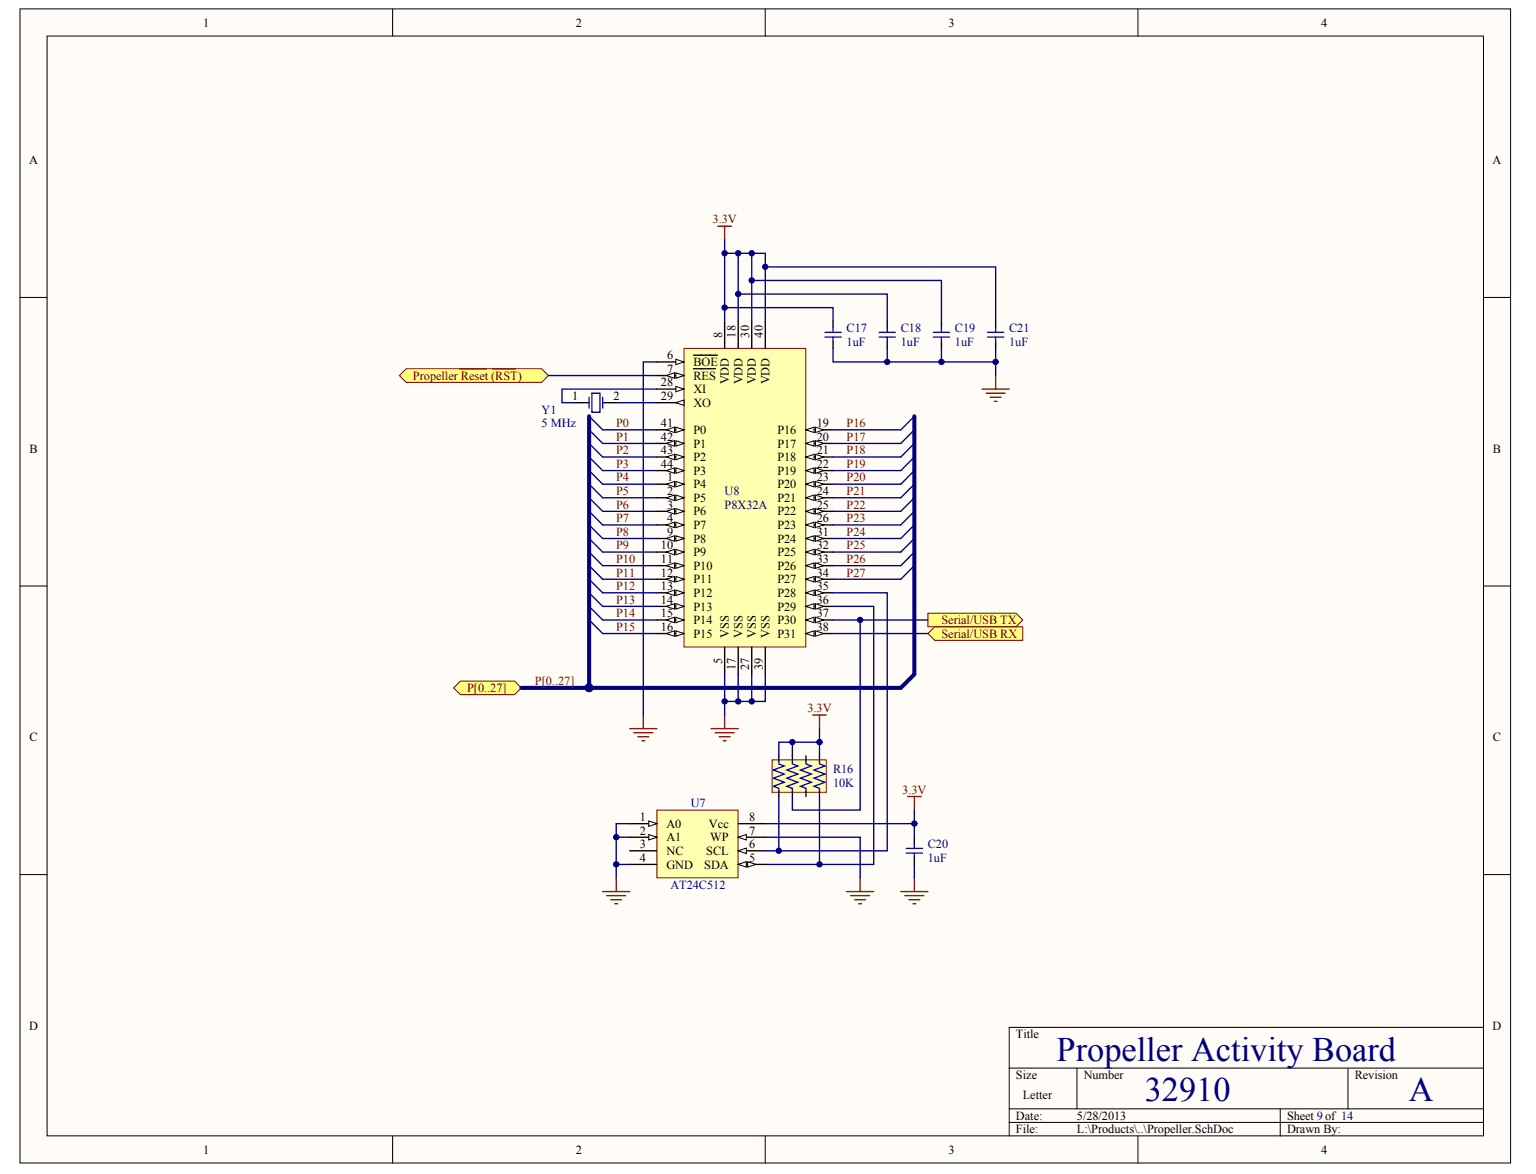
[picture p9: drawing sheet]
<svg xmlns="http://www.w3.org/2000/svg" width="271mm" height="207mm" viewBox="0 0 271 207" stroke-linecap="round" stroke-linejoin="round" font-family="sans-serif">
<g fill="#fffcf8" stroke="#000" stroke-width=".18">
<path d="M3.5 1.6h263v203.5h-263z"/>
<path d="M8.3 6.4h253.4v194h-253.4z"/>
</g>
<g fill="none" stroke="#000" stroke-width=".18">
<path d="M69.3 1.6v4.8M135 1.6v4.8M200.7 1.6v4.8M3.5 52.5h4.8M261.7 52.5h4.8M3.5 103.4h4.8M261.7 103.4h4.8M3.5 154.3h4.8M261.7 154.3h4.8M178 188.4h83.7M178 195.6h83.7M178 198h83.7"/>
<path d="M190 188.4v7.2M225.8 195.6v4.8M237.8 188.4v7.2M261.7 181.2h-83.7v19.2M69.3 200.4v4.8M135 200.4v4.8M200.7 200.4v4.8"/>
</g>
<g fill="#ffff80" stroke="#800000" stroke-width=".18">
<path d="M164.9 110.6h15.5v2.3h-15.5l-1.2-1.1z" fill-rule="evenodd"/>
<path d="M163.7 108.2h15.5l1.2 1.2-1.2 1.2h-15.5z" fill-rule="evenodd"/>
<path d="M81.2 120.1h9.6l1.2 1.2-1.2 1.2h-9.6l-1.2-1.2z" fill-rule="evenodd"/>
</g>
<path d="M120.6 61.4h21.5v52.7h-21.5z" fill="#ffffb0" stroke="#800000" stroke-width=".18"/>
<path d="M115.9 75.8h4.7" fill="none" stroke="#000" stroke-width=".24"/>
<g fill="#fffcf8" stroke="#000" stroke-width=".18">
<path d="M119.2 75.3l1.4 .5-1.4 .5z"/>
<path d="M117.5 75.8l1.5-.5v1z"/>
</g>
<path d="M115.9 78.2h4.7" fill="none" stroke="#000" stroke-width=".24"/>
<g fill="#fffcf8" stroke="#000" stroke-width=".18">
<path d="M119.2 77.7l1.4 .5-1.4 .5z"/>
<path d="M117.5 78.2l1.5-.5v1z"/>
</g>
<path d="M115.9 80.6h4.7" fill="none" stroke="#000" stroke-width=".24"/>
<g fill="#fffcf8" stroke="#000" stroke-width=".18">
<path d="M119.2 80.1l1.4 .5-1.4 .5z"/>
<path d="M117.5 80.6l1.5-.5v1z"/>
</g>
<path d="M115.9 83h4.7" fill="none" stroke="#000" stroke-width=".24"/>
<g fill="#fffcf8" stroke="#000" stroke-width=".18">
<path d="M119.2 82.5l1.4 .5-1.4 .5z"/>
<path d="M117.5 83l1.5-.5v1z"/>
</g>
<path d="M115.9 85.4h4.7" fill="none" stroke="#000" stroke-width=".24"/>
<g fill="#fffcf8" stroke="#000" stroke-width=".18">
<path d="M119.2 84.9l1.4 .5-1.4 .5z"/>
<path d="M117.5 85.4l1.5-.5v1z"/>
</g>
<path d="M115.9 87.8h4.7" fill="none" stroke="#000" stroke-width=".24"/>
<g fill="#fffcf8" stroke="#000" stroke-width=".18">
<path d="M119.2 87.3l1.4 .5-1.4 .5z"/>
<path d="M117.5 87.8l1.5-.5v1z"/>
</g>
<path d="M115.9 90.2h4.7" fill="none" stroke="#000" stroke-width=".24"/>
<g fill="#fffcf8" stroke="#000" stroke-width=".18">
<path d="M119.2 89.7l1.4 .5-1.4 .5z"/>
<path d="M117.5 90.2l1.5-.5v1z"/>
</g>
<path d="M115.9 92.6h4.7" fill="none" stroke="#000" stroke-width=".24"/>
<g fill="#fffcf8" stroke="#000" stroke-width=".18">
<path d="M119.2 92.1l1.4 .5-1.4 .5z"/>
<path d="M117.5 92.6l1.5-.5v1z"/>
</g>
<path d="M115.9 95h4.7" fill="none" stroke="#000" stroke-width=".24"/>
<g fill="#fffcf8" stroke="#000" stroke-width=".18">
<path d="M119.2 94.5l1.4 .5-1.4 .5z"/>
<path d="M117.5 95l1.5-.5v1z"/>
</g>
<path d="M115.9 97.4h4.7" fill="none" stroke="#000" stroke-width=".24"/>
<g fill="#fffcf8" stroke="#000" stroke-width=".18">
<path d="M119.2 96.9l1.4 .5-1.4 .5z"/>
<path d="M117.5 97.4l1.5-.5v1z"/>
</g>
<path d="M115.9 99.8h4.7" fill="none" stroke="#000" stroke-width=".24"/>
<g fill="#fffcf8" stroke="#000" stroke-width=".18">
<path d="M119.2 99.3l1.4 .5-1.4 .5z"/>
<path d="M117.5 99.8l1.5-.5v1z"/>
</g>
<path d="M115.9 102.2h4.7" fill="none" stroke="#000" stroke-width=".24"/>
<g fill="#fffcf8" stroke="#000" stroke-width=".18">
<path d="M119.2 101.7l1.4 .5-1.4 .4z"/>
<path d="M117.5 102.2l1.5-.5v.9z"/>
</g>
<path d="M115.9 104.6h4.7" fill="none" stroke="#000" stroke-width=".24"/>
<g fill="#fffcf8" stroke="#000" stroke-width=".18">
<path d="M119.2 104.1l1.4 .5-1.4 .4z"/>
<path d="M117.5 104.6l1.5-.5v.9z"/>
</g>
<path d="M115.9 107h4.7" fill="none" stroke="#000" stroke-width=".24"/>
<g fill="#fffcf8" stroke="#000" stroke-width=".18">
<path d="M119.2 106.5l1.4 .5-1.4 .4z"/>
<path d="M117.5 107l1.5-.5v.9z"/>
</g>
<path d="M115.9 109.4h4.7" fill="none" stroke="#000" stroke-width=".24"/>
<g fill="#fffcf8" stroke="#000" stroke-width=".18">
<path d="M119.2 108.9l1.4 .5-1.4 .4z"/>
<path d="M117.5 109.4l1.5-.5v.9z"/>
</g>
<path d="M115.9 111.8h4.7" fill="none" stroke="#000" stroke-width=".24"/>
<g fill="#fffcf8" stroke="#000" stroke-width=".18">
<path d="M119.2 111.3l1.4 .5-1.4 .4z"/>
<path d="M117.5 111.8l1.5-.5v.9z"/>
</g>
<path d="M142.2 75.8h4.7" fill="none" stroke="#000" stroke-width=".24"/>
<g fill="#fffcf8" stroke="#000" stroke-width=".18">
<path d="M142.2 75.8l1.4-.5v1z"/>
<path d="M143.8 75.3l1.5 .5-1.5 .5z"/>
</g>
<path d="M142.2 78.2h4.7" fill="none" stroke="#000" stroke-width=".24"/>
<g fill="#fffcf8" stroke="#000" stroke-width=".18">
<path d="M142.2 78.2l1.4-.5v1z"/>
<path d="M143.8 77.7l1.5 .5-1.5 .5z"/>
</g>
<path d="M142.2 80.6h4.7" fill="none" stroke="#000" stroke-width=".24"/>
<g fill="#fffcf8" stroke="#000" stroke-width=".18">
<path d="M142.2 80.6l1.4-.5v1z"/>
<path d="M143.8 80.1l1.5 .5-1.5 .5z"/>
</g>
<path d="M142.2 83h4.7" fill="none" stroke="#000" stroke-width=".24"/>
<g fill="#fffcf8" stroke="#000" stroke-width=".18">
<path d="M142.2 83l1.4-.5v1z"/>
<path d="M143.8 82.5l1.5 .5-1.5 .5z"/>
</g>
<path d="M142.2 85.4h4.7" fill="none" stroke="#000" stroke-width=".24"/>
<g fill="#fffcf8" stroke="#000" stroke-width=".18">
<path d="M142.2 85.4l1.4-.5v1z"/>
<path d="M143.8 84.9l1.5 .5-1.5 .5z"/>
</g>
<path d="M142.2 87.8h4.7" fill="none" stroke="#000" stroke-width=".24"/>
<g fill="#fffcf8" stroke="#000" stroke-width=".18">
<path d="M142.2 87.8l1.4-.5v1z"/>
<path d="M143.8 87.3l1.5 .5-1.5 .5z"/>
</g>
<path d="M142.2 90.2h4.7" fill="none" stroke="#000" stroke-width=".24"/>
<g fill="#fffcf8" stroke="#000" stroke-width=".18">
<path d="M142.2 90.2l1.4-.5v1z"/>
<path d="M143.8 89.7l1.5 .5-1.5 .5z"/>
</g>
<path d="M142.2 92.6h4.7" fill="none" stroke="#000" stroke-width=".24"/>
<g fill="#fffcf8" stroke="#000" stroke-width=".18">
<path d="M142.2 92.6l1.4-.5v1z"/>
<path d="M143.8 92.1l1.5 .5-1.5 .5z"/>
</g>
<path d="M142.2 95h4.7" fill="none" stroke="#000" stroke-width=".24"/>
<g fill="#fffcf8" stroke="#000" stroke-width=".18">
<path d="M142.2 95l1.4-.5v1z"/>
<path d="M143.8 94.5l1.5 .5-1.5 .5z"/>
</g>
<path d="M142.2 97.4h4.7" fill="none" stroke="#000" stroke-width=".24"/>
<g fill="#fffcf8" stroke="#000" stroke-width=".18">
<path d="M142.2 97.4l1.4-.5v1z"/>
<path d="M143.8 96.9l1.5 .5-1.5 .5z"/>
</g>
<path d="M142.2 99.8h4.7" fill="none" stroke="#000" stroke-width=".24"/>
<g fill="#fffcf8" stroke="#000" stroke-width=".18">
<path d="M142.2 99.8l1.4-.5v1z"/>
<path d="M143.8 99.3l1.5 .5-1.5 .5z"/>
</g>
<path d="M142.2 102.2h4.7" fill="none" stroke="#000" stroke-width=".24"/>
<g fill="#fffcf8" stroke="#000" stroke-width=".18">
<path d="M142.2 102.2l1.4-.5v.9z"/>
<path d="M143.8 101.7l1.5 .5-1.5 .4z"/>
</g>
<path d="M142.2 104.6h4.7" fill="none" stroke="#000" stroke-width=".24"/>
<g fill="#fffcf8" stroke="#000" stroke-width=".18">
<path d="M142.2 104.6l1.4-.5v.9z"/>
<path d="M143.8 104.1l1.5 .5-1.5 .4z"/>
</g>
<path d="M142.2 107h4.7" fill="none" stroke="#000" stroke-width=".24"/>
<g fill="#fffcf8" stroke="#000" stroke-width=".18">
<path d="M142.2 107l1.4-.5v.9z"/>
<path d="M143.8 106.5l1.5 .5-1.5 .4z"/>
</g>
<path d="M142.2 109.4h4.7" fill="none" stroke="#000" stroke-width=".24"/>
<g fill="#fffcf8" stroke="#000" stroke-width=".18">
<path d="M142.2 109.4l1.4-.5v.9z"/>
<path d="M143.8 108.9l1.5 .5-1.5 .4z"/>
</g>
<path d="M142.2 111.8h4.7" fill="none" stroke="#000" stroke-width=".24"/>
<g fill="#fffcf8" stroke="#000" stroke-width=".18">
<path d="M142.2 111.8l1.4-.5v.9z"/>
<path d="M143.8 111.3l1.5 .5-1.5 .4z"/>
</g>
<path d="M127.8 56.7v4.7M130.2 56.7v4.7M132.6 56.7v4.7M135 56.7v4.7M115.9 63.8h4.7M127.8 114.1v4.8M130.2 114.1v4.8M132.6 114.1v4.8M135 114.1v4.8" fill="none" stroke="#000" stroke-width=".24"/>
<path d="M119.2 63.4l1.4 .4-1.4 .5z" fill="#fffcf8" stroke="#000" stroke-width=".18"/>
<path d="M115.9 66.2h4.7M122.3 62.6h4.2" fill="none" stroke="#000" stroke-width=".24"/>
<g fill="#fffcf8" stroke="#000" stroke-width=".18">
<path d="M119.2 65.8l1.4 .4-1.4 .5z"/>
<path d="M117.5 66.2l1.5-.4v.9z"/>
</g>
<path d="M115.9 68.6h4.7M122.3 65h3.9" fill="none" stroke="#000" stroke-width=".24"/>
<path d="M119.2 68.2l1.4 .4-1.4 .5z" fill="#fffcf8" stroke="#000" stroke-width=".18"/>
<path d="M115.9 71h4.7" fill="none" stroke="#000" stroke-width=".24"/>
<path d="M119.2 71l1.4-.4v.9z" fill="#fffcf8" stroke="#000" stroke-width=".18"/>
<g fill="none" stroke="#800000" stroke-width=".24">
<path d="M126.6 39.9h2.4M127.8 39.9v2.4M173.2 68.6h4.8M173.9 69.4h3.4M174.7 70.1h1.9M175.4 70.8h.5M175.6 66.2v2.4M111.1 128.5h4.8M111.8 129.2h3.3M112.5 130h1.9M113.2 130.7h.5M113.5 126.1v2.4"/>
<path d="M125.4 128.5h4.8M126.1 129.2h3.4M126.9 130h1.9M127.6 130.7h.5M127.8 126.1v2.4"/>
</g>
<g fill="none" stroke="#000080" stroke-width=".24">
<path d="M127.8 54.3h19.1v2.4M127.8 44.7h7.2v12M127.8 42.3v14.4M130.2 51.9h26.3v4.8M130.2 44.7v12M132.6 49.5h33.5v7.2M132.6 44.7v12M135 47.1h40.6v9.6M103.9 78.2l2.4 2.4h9.6M103.9 75.8l2.4 2.4h9.6M103.9 73.4l2.4 2.4h9.6M115.9 63.8h-2.4v62.3"/>
<path d="M156.5 61.4v2.4M161.3 78.2l-2.4 2.4h-12M161.3 75.8l-2.4 2.4h-12M161.3 73.4l-2.4 2.4h-12M175.6 61.4v4.8M103.9 99.8l2.4 2.4h9.6M103.9 97.4l2.4 2.4h9.6M103.9 95l2.4 2.4h9.6M103.9 92.6l2.4 2.4h9.6M103.9 90.2l2.4 2.4h9.6M103.9 87.8l2.4 2.4h9.6M103.9 85.4l2.4 2.4h9.6"/>
<path d="M103.9 83l2.4 2.4h9.6M103.9 80.6l2.4 2.4h9.6M161.3 97.4l-2.4 2.4h-12M161.3 99.8l-2.4 2.4h-12M161.3 95l-2.4 2.4h-12M161.3 92.6l-2.4 2.4h-12M161.3 90.2l-2.4 2.4h-12M161.3 87.8l-2.4 2.4h-12M161.3 85.4l-2.4 2.4h-12M161.3 83l-2.4 2.4h-12M161.3 80.6l-2.4 2.4h-12M103.9 109.4l2.4 2.4h9.6"/>
<path d="M103.9 107l2.4 2.4h9.6M103.9 104.6l2.4 2.4h9.6M103.9 102.2l2.4 2.4h9.6M146.9 111.8h16.8"/>
</g>
<path d="M175.6 56.7v1.2M175.6 60.3v1.1" fill="none" stroke="#000" stroke-width=".24"/>
<path d="M174.2 59.5h2.9M174.2 58.6h2.9M175.6 57.9v.7M175.6 59.5v.8" fill="none" stroke="#00f" stroke-width=".24"/>
<path d="M115.9 142.9h14.3v11.9h-14.3z" fill="#ffffb0" stroke="#800000" stroke-width=".18"/>
<path d="M111.1 145.3h4.8" fill="none" stroke="#000" stroke-width=".24"/>
<path d="M114.4 144.8l1.5 .5-1.5 .5z" fill="#fffcf8" stroke="#000" stroke-width=".18"/>
<path d="M111.1 147.7h4.8" fill="none" stroke="#000" stroke-width=".24"/>
<path d="M114.4 147.2l1.5 .5-1.5 .5z" fill="#fffcf8" stroke="#000" stroke-width=".18"/>
<path d="M111.1 150.1h4.8M111.1 152.5h4.8M130.2 152.5h4.8" fill="none" stroke="#000" stroke-width=".24"/>
<g fill="#fffcf8" stroke="#000" stroke-width=".18">
<path d="M130.2 152.5l1.4-.5v1z"/>
<path d="M131.9 152l1.4 .5-1.4 .5z"/>
</g>
<path d="M130.2 150.1h4.8" fill="none" stroke="#000" stroke-width=".24"/>
<path d="M130.2 150.1l1.4-.5v1z" fill="#fffcf8" stroke="#000" stroke-width=".18"/>
<path d="M130.2 147.7h4.8" fill="none" stroke="#000" stroke-width=".24"/>
<path d="M130.2 147.7l1.4-.5v1z" fill="#fffcf8" stroke="#000" stroke-width=".18"/>
<path d="M146.9 56.7v1.2M156.5 56.7v1.2M166.1 56.7v1.2M101.5 71h2.4M106.3 71h2.4M146.9 60.3v1.1M156.5 60.3v1.1M166.1 60.3v1.1M130.2 145.3h4.8M161.3 147.7v1.2M161.3 151.3v1.2" fill="none" stroke="#000" stroke-width=".24"/>
<g fill="none" stroke="#800000" stroke-width=".24">
<path d="M143.4 126.1h2.3M144.5 126.1v2.4M106.3 157.3h4.8M107 158h3.4M107.7 158.7h2M108.5 159.4h.4M108.7 154.9v2.4M149.3 157.3h4.8M150 158h3.4M150.8 158.7h1.9M151.5 159.4h.5M151.7 154.9v2.4"/>
<path d="M158.9 157.3h4.8M159.6 158h3.4M160.1 140.5h2.4M160.3 158.7h1.9M161 159.4h.5M161.3 140.5v2.4M161.3 154.9v2.4"/>
</g>
<path d="M108.7 71h7.2M130.2 118.9v4.8M132.6 118.9v4.8M135 147.7h16.7v7.2M135 145.3h26.3M137.4 140.5v9.6M144.5 140.5v12M161.3 152.5v2.4" fill="none" stroke="#000080" stroke-width=".24"/>
<path d="M103.9 73.4v47.9M161.3 73.4v45.5l-2.4 2.4h-66.9" fill="none" stroke="#000080" stroke-width=".72"/>
<g fill="none" stroke="#00f" stroke-width=".24">
<path d="M145.5 59.5h2.9M145.5 58.6h2.9M146.9 57.9v.7M146.9 59.5v.8M155.1 59.5h2.8M155.1 58.6h2.8M156.5 57.9v.7M156.5 59.5v.8M164.6 59.5h2.9M164.6 58.6h2.9M166.1 57.9v.7M166.1 59.5v.8"/>
<path d="M103.9 70.1v1.9M104.4 69.4h1.4v3.3h-1.4zM106.3 70.1v1.9M159.8 150.5h2.9M159.8 149.6h2.9M161.3 148.9v.7M161.3 150.5v.8"/>
</g>
<path d="M136.2 134h9.5v5.8h-9.5z" fill="#ffffb0" stroke="#800000" stroke-width=".18"/>
<path d="M137.4 133.3v1M137.4 139.5v1M139.8 133.3v1M139.8 139.5v1M142.2 133.3v1M142.2 139.5v1M144.5 133.3v1M144.5 139.5v1" fill="none" stroke="#000" stroke-width=".24"/>
<path d="M137.4 134.3v.4l.9 .4-1.9 .7 1.9 .7-1.9 .8 1.9 .7-1.9 .7 1 .4v.4M139.8 134.3v.4l.9 .4-1.9 .7 1.9 .7-1.9 .8 1.9 .7-1.9 .7 1 .4v.4M142.2 134.3v.4l.9 .4-1.9 .7 1.9 .7-1.9 .8 1.9 .7-1.9 .7 1 .4v.4M144.5 134.3v.4l1 .4-1.9 .7 1.9 .7-1.9 .8 1.9 .7-1.9 .7 .9 .4v.4" fill="none" stroke="#00f" stroke-width=".24"/>
<path d="M115.9 68.6h-16.8v2.4h2.4M127.8 118.9v7.2M135 118.9v4.8h-7.2M146.9 104.6h9.6v45.5h-21.5M146.9 107h7.2v45.5h-19.1M139.8 130.9v2.4M144.5 130.9h-7.1v2.4M144.5 128.5v4.8M108.7 147.7h2.4M108.7 152.5h2.4M111.1 145.3h-2.4v9.6M161.3 142.9v4.8" fill="none" stroke="#000080" stroke-width=".24"/>
<path d="M71.6 65h23.9l1.2 1.2-1.2 1.2h-23.9l-1.1-1.2z" fill-rule="evenodd" fill="#ffff80" stroke="#800000" stroke-width=".18"/>
<path d="M81.1 65h4.7M87 65h3.9" fill="none" stroke="#800000" stroke-width=".24"/>
<path d="M96.7 66.2h19.2M146.9 61.4v2.4h19.2M166.1 63.8h9.5M166.1 61.4v2.4M146.9 109.4h16.8M151.7 109.4v33.5h-11.9v-2.4" fill="none" stroke="#000080" stroke-width=".24"/>
<g fill="#000080" stroke="#000080" stroke-width=".18">
<circle cx="108.7" cy="152.5" r=".47"/>
<circle cx="108.7" cy="147.7" r=".47"/>
<circle cx="127.8" cy="123.7" r=".47"/>
<circle cx="127.8" cy="54.3" r=".47"/>
<circle cx="127.8" cy="44.7" r=".47"/>
<circle cx="130.2" cy="123.7" r=".47"/>
<circle cx="130.2" cy="51.9" r=".47"/>
<circle cx="130.2" cy="44.7" r=".47"/>
<circle cx="132.6" cy="123.7" r=".47"/>
<circle cx="132.6" cy="49.5" r=".47"/>
<circle cx="132.6" cy="44.7" r=".47"/>
<circle cx="135" cy="47.1" r=".47"/>
<circle cx="137.4" cy="150.1" r=".47"/>
<circle cx="139.8" cy="130.9" r=".47"/>
<circle cx="144.6" cy="152.5" r=".47"/>
<circle cx="144.6" cy="130.9" r=".47"/>
<circle cx="151.7" cy="109.3" r=".47"/>
<circle cx="156.5" cy="63.8" r=".47"/>
<circle cx="161.3" cy="145.3" r=".47"/>
<circle cx="166.1" cy="63.8" r=".47"/>
<circle cx="175.6" cy="63.8" r=".47"/>
<circle cx="103.9" cy="121.3" r=".71"/>
</g>
<g font-size="6.1" fill="#000080">
<text x="186.4" y="187.1">Propeller Activity Board</text>
<text x="201.9" y="194.3">32910</text>
<text x="248.5" y="194.3">A</text>
</g>
<g font-size="2.2">
<text x="35.8" y="4.7">1</text>
<text x="101.6" y="4.7">2</text>
<text x="167.3" y="4.7">3</text>
<text x="233" y="4.7">4</text>
<text x="5.1" y="29">A</text>
<text x="263.3" y="29">A</text>
<text x="127.4" y="59.5" transform="rotate(-90 127.4 59.5)">8</text>
<text x="129.7" y="59.5" transform="rotate(-90 129.7 59.5)">18</text>
<text x="132.1" y="59.5" transform="rotate(-90 132.1 59.5)">30</text>
<text x="134.5" y="59.5" transform="rotate(-90 134.5 59.5)">40</text>
<text x="117.7" y="63.4">6</text>
<text x="117.7" y="65.8">7</text>
<text x="122.3" y="64.6">BOE</text>
<text x="100.9" y="70.6">1</text>
<text x="108.2" y="70.6">2</text>
<text x="116.6" y="68.2">28</text>
<text x="116.6" y="70.6">29</text>
<text x="122.3" y="67">RES</text>
<text x="122.3" y="69.4">XI</text>
<text x="122.3" y="71.8">XO</text>
<text x="128.5" y="67.8" transform="rotate(-90 128.5 67.8)">VDD</text>
<text x="130.9" y="67.8" transform="rotate(-90 130.9 67.8)">VDD</text>
<text x="133.3" y="67.8" transform="rotate(-90 133.3 67.8)">VDD</text>
<text x="135.7" y="67.8" transform="rotate(-90 135.7 67.8)">VDD</text>
<text x="116.6" y="75.4">41</text>
<text x="116.6" y="77.8">42</text>
<text x="122.3" y="76.6">P0</text>
<text x="137.1" y="76.6">P16</text>
<text x="144.1" y="75.4">19</text>
<text x="144.1" y="77.8">20</text>
<text x="5.2" y="79.8">B</text>
<text x="116.6" y="80.1">43</text>
<text x="116.6" y="82.5">44</text>
<text x="122.3" y="78.9">P1</text>
<text x="122.3" y="81.3">P2</text>
<text x="122.3" y="83.7">P3</text>
<text x="137.1" y="78.9">P17</text>
<text x="137.1" y="81.3">P18</text>
<text x="137.1" y="83.7">P19</text>
<text x="144.1" y="80.1">21</text>
<text x="144.1" y="82.5">22</text>
<text x="263.3" y="79.8">B</text>
<text x="117.7" y="84.9">1</text>
<text x="117.7" y="87.3">2</text>
<text x="117.7" y="89.7">3</text>
<text x="122.3" y="86.1">P4</text>
<text x="122.3" y="88.5">P5</text>
<text x="137.1" y="86.1">P20</text>
<text x="137.1" y="88.5">P21</text>
<text x="144.1" y="84.9">23</text>
<text x="144.1" y="87.3">24</text>
<text x="144.1" y="89.7">25</text>
<text x="117.7" y="92.1">4</text>
<text x="117.7" y="94.5">9</text>
<text x="122.3" y="90.9">P6</text>
<text x="122.3" y="93.3">P7</text>
<text x="122.3" y="95.7">P8</text>
<text x="137.1" y="90.9">P22</text>
<text x="137.1" y="93.3">P23</text>
<text x="137.1" y="95.7">P24</text>
<text x="144.1" y="92.1">26</text>
<text x="144.1" y="94.5">31</text>
<text x="116.6" y="96.9">10</text>
<text x="116.6" y="99.3">11</text>
<text x="116.6" y="101.7">12</text>
<text x="122.3" y="98.1">P9</text>
<text x="122.3" y="100.5">P10</text>
<text x="137.1" y="98.1">P25</text>
<text x="137.1" y="100.5">P26</text>
<text x="144.1" y="96.9">32</text>
<text x="144.1" y="99.3">33</text>
<text x="144.1" y="101.7">34</text>
<text x="116.6" y="104.1">13</text>
<text x="116.6" y="106.5">14</text>
<text x="122.3" y="102.9">P11</text>
<text x="122.3" y="105.3">P12</text>
<text x="122.3" y="107.7">P13</text>
<text x="137.1" y="102.9">P27</text>
<text x="137.1" y="105.3">P28</text>
<text x="137.1" y="107.7">P29</text>
<text x="144.1" y="104.1">35</text>
<text x="144.1" y="106.5">36</text>
<text x="116.6" y="108.9">15</text>
<text x="116.6" y="111.3">16</text>
<text x="122.3" y="110.1">P14</text>
<text x="122.3" y="112.5">P15</text>
<text x="128.5" y="112.5" transform="rotate(-90 128.5 112.5)">VSS</text>
<text x="130.9" y="112.5" transform="rotate(-90 130.9 112.5)">VSS</text>
<text x="133.3" y="112.5" transform="rotate(-90 133.3 112.5)">VSS</text>
<text x="135.7" y="112.5" transform="rotate(-90 135.7 112.5)">VSS</text>
<text x="137.1" y="110.1">P30</text>
<text x="137.1" y="112.5">P31</text>
<text x="144.1" y="108.9">37</text>
<text x="144.1" y="111.3">38</text>
<text x="127.4" y="117.1" transform="rotate(-90 127.4 117.1)">5</text>
<text x="129.7" y="118.2" transform="rotate(-90 129.7 118.2)">17</text>
<text x="132.1" y="118.2" transform="rotate(-90 132.1 118.2)">27</text>
<text x="134.5" y="118.2" transform="rotate(-90 134.5 118.2)">39</text>
<text x="5.2" y="130.7">C</text>
<text x="263.3" y="130.7">C</text>
<text x="112.9" y="144.8">1</text>
<text x="112.9" y="147.2">2</text>
<text x="112.9" y="149.6">3</text>
<text x="117.5" y="146">A0</text>
<text x="117.5" y="148.4">A1</text>
<text x="125.1" y="146">Vcc</text>
<text x="125.3" y="148.4">WP</text>
<text x="132.1" y="149.6">6</text>
<text x="132.1" y="147.2">7</text>
<text x="132.1" y="144.8">8</text>
<text x="112.9" y="152">4</text>
<text x="117.5" y="153.2">GND</text>
<text x="117.6" y="150.8">NC</text>
<text x="124.2" y="153.2">SDA</text>
<text x="124.6" y="150.8">SCL</text>
<text x="132.1" y="152">5</text>
<text x="5.1" y="181.7">D</text>
<text x="179.2" y="183.1">Title</text>
<text x="263.3" y="181.7">D</text>
<text x="179.2" y="190.3">Size</text>
<text x="191.2" y="190.3">Number</text>
<text x="239" y="190.3">Revision</text>
<text x="179.2" y="197.5">Date:</text>
<text x="180.4" y="193.9">Letter</text>
<text x="190" y="197.5">5/28/2013</text>
<text x="227" y="197.5">Sheet 9 of 14</text>
<text x="35.8" y="203.5">1</text>
<text x="101.6" y="203.5">2</text>
<text x="167.3" y="203.5">3</text>
<text x="179.2" y="199.9">File:</text>
<text x="190" y="199.9">L:\Products\..\Propeller.SchDoc</text>
<text x="227" y="199.9">Drawn By:</text>
<text x="233" y="203.5">4</text>
</g>
<g font-size="2.2" fill="#800000">
<text x="125.7" y="39.4">3.3V</text>
<text x="72.8" y="67">Propeller Reset (RST)</text>
<text x="108.7" y="75.4">P0</text>
<text x="108.7" y="77.8">P1</text>
<text x="149.3" y="75.4">P16</text>
<text x="149.3" y="77.8">P17</text>
<text x="108.7" y="80.1">P2</text>
<text x="108.7" y="82.5">P3</text>
<text x="149.3" y="80.1">P18</text>
<text x="149.3" y="82.5">P19</text>
<text x="108.7" y="84.9">P4</text>
<text x="108.7" y="87.3">P5</text>
<text x="108.7" y="89.7">P6</text>
<text x="149.3" y="89.7">P22</text>
<text x="149.3" y="84.9">P20</text>
<text x="149.3" y="87.3">P21</text>
<text x="108.7" y="92.1">P7</text>
<text x="108.7" y="94.5">P8</text>
<text x="149.3" y="92.1">P23</text>
<text x="149.3" y="94.5">P24</text>
<text x="108.7" y="96.9">P9</text>
<text x="108.7" y="99.3">P10</text>
<text x="108.7" y="101.7">P11</text>
<text x="149.3" y="96.9">P25</text>
<text x="149.3" y="99.3">P26</text>
<text x="149.3" y="101.7">P27</text>
<text x="108.7" y="104.1">P12</text>
<text x="108.7" y="106.5">P13</text>
<text x="108.7" y="108.9">P14</text>
<text x="108.7" y="111.3">P15</text>
<text x="166.1" y="112.5">Serial/USB RX</text>
<text x="166.1" y="110.1">Serial/USB TX</text>
<text x="82.4" y="122.1">P[0..27]</text>
<text x="94.4" y="120.9">P[0..27]</text>
<text x="142.4" y="125.7">3.3V</text>
<text x="159.1" y="140">3.3V</text>
</g>
<g font-size="2.2" fill="#000080">
<text x="149.3" y="58.6">C17</text>
<text x="158.9" y="58.6">C18</text>
<text x="168.5" y="58.6">C19</text>
<text x="178" y="58.6">C21</text>
<text x="149.3" y="61">1uF</text>
<text x="158.9" y="61">1uF</text>
<text x="168.5" y="61">1uF</text>
<text x="178" y="61">1uF</text>
<text x="95.5" y="75.4">5 MHz</text>
<text x="95.5" y="72.9">Y1</text>
<text x="127.8" y="87.3">U8</text>
<text x="127.8" y="89.7">P8X32A</text>
<text x="146.9" y="136.4">R16</text>
<text x="121.8" y="142.4">U7</text>
<text x="146.9" y="138.8">10K</text>
<text x="163.7" y="149.6">C20</text>
<text x="163.7" y="152">1uF</text>
<text x="118.3" y="156.8">AT24C512</text>
</g>
</svg>
